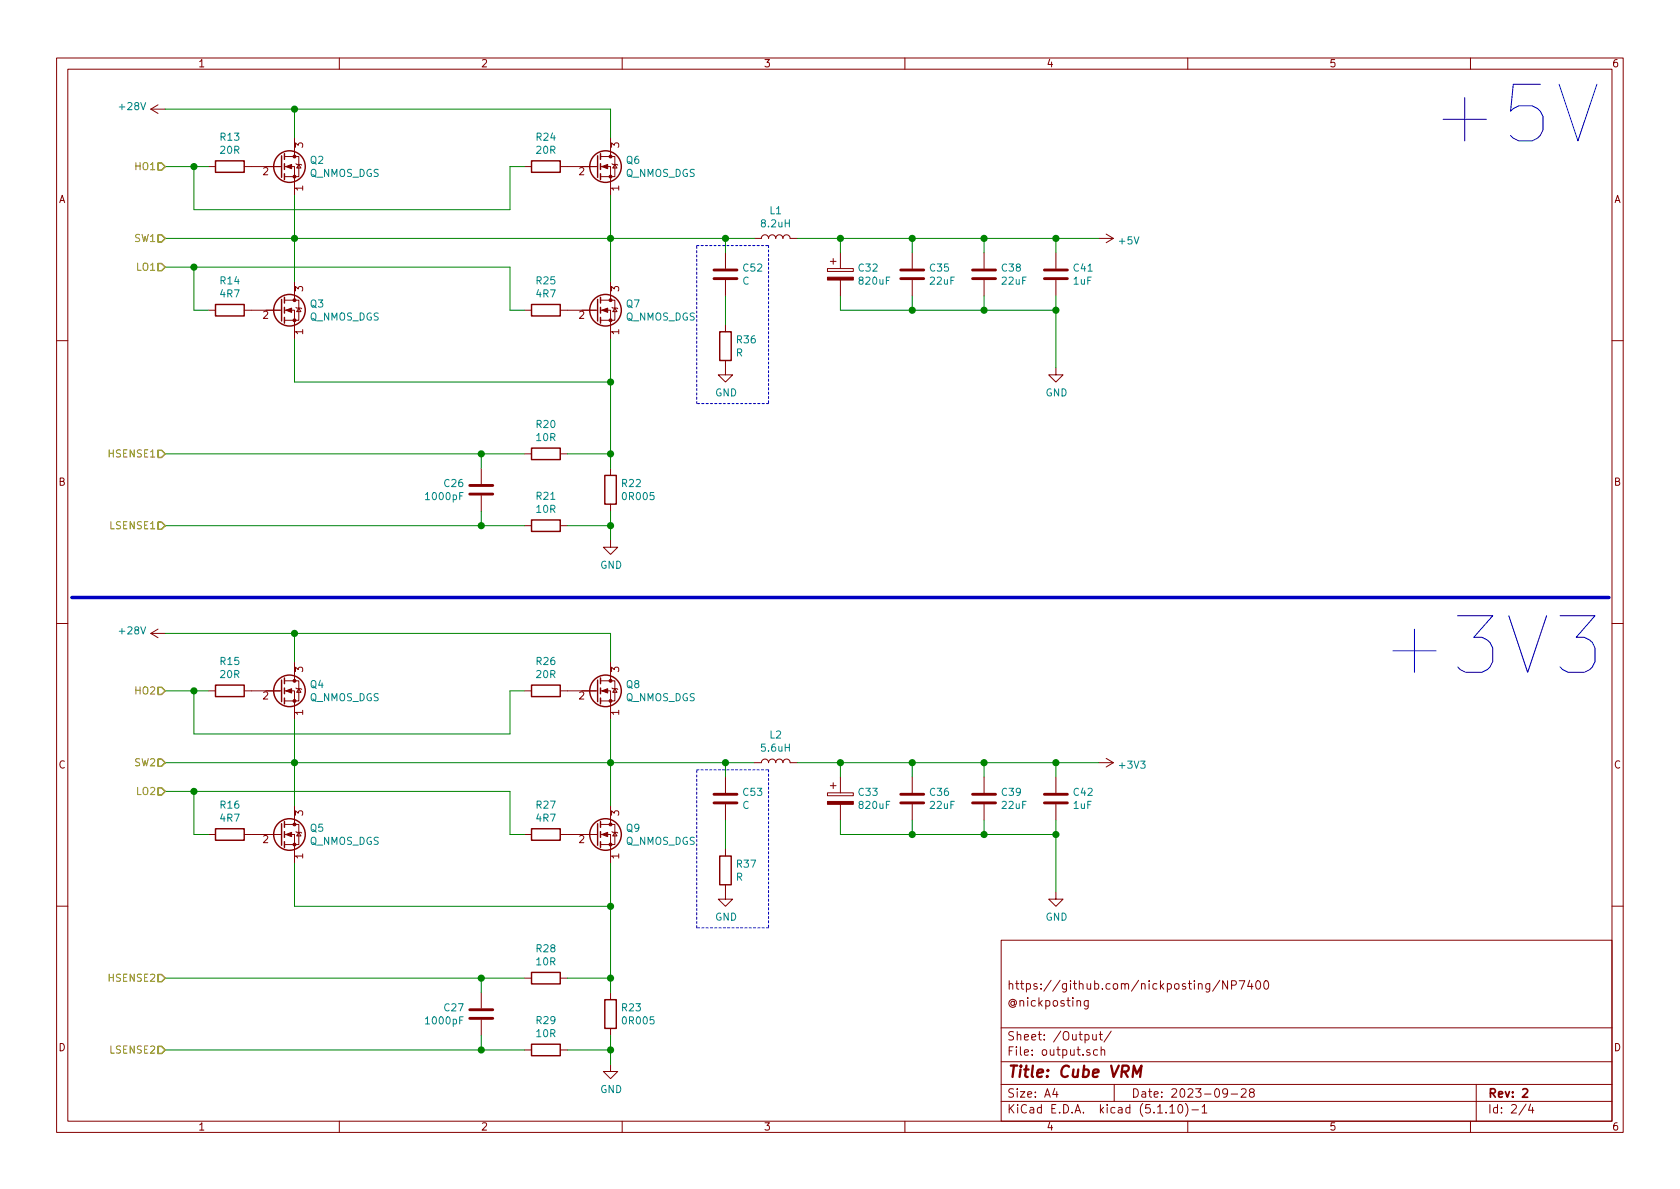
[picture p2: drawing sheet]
<svg xmlns="http://www.w3.org/2000/svg" width="297mm" height="210mm" viewBox="0 0 297 210" stroke-linecap="round" stroke-linejoin="round" font-family="sans-serif">
<g fill="none" stroke="#840000" stroke-width=".18">
<path d="M10 10.3h277v189.9h-277zM12 12.2h273v186.1h-273zM26.7 19.3l1.2 .8M26.7 19.3h2.5M27.9 18.5l-1.2 .8M60 10.3v1.9M110 10.3v1.9M160 10.3v1.9M210 10.3v1.9M260 10.3v1.9M36.8 29.5h1.3M43.2 29.5h6.6"/>
<path d="M50.3 29.5h1.8v5M50.3 27.7h2.5v3.5h-2.5M52.1 24.4v3.3M52.3 29l.2 .1h.7l.1 .1M52.8 29.1l.4 .6h-.7zM92.7 29.5h1.3M99.1 29.5h6.6M106.2 29.5h1.7v5M106.2 27.7h2.5v3.5h-2.5M107.9 24.4v3.3M108.2 29l.1 .1h.8l.1 .1M108.7 29.1l.4 .6h-.8z"/>
<path d="M36.8 54.9h1.3M43.2 54.9h6.6M50.3 54.9h1.8v5M50.3 53.1h2.5v3.5h-2.5M52.1 49.8v3.3M52.3 54.4l.2 .1h.7l.1 .1M52.8 54.5l.4 .6h-.7zM92.7 54.9h1.3M99.1 54.9h6.6M106.2 54.9h1.7v5M106.2 53.1h2.5v3.5h-2.5M107.9 49.8v3.3"/>
<path d="M108.2 54.4l.1 .1h.8l.1 .1M108.7 54.5l.4 .6h-.8zM128.3 44.7v2.8M128.3 49.5v2.8M128.3 57.4v1.3M133.3 42.2h1.3a.63 .63 0 0 1 .7-.7 .63 .63 0 0 1 .6 .7 .63 .63 0 0 1 .6-.7 .63 .63 0 0 1 .7 .7 .63 .63 0 0 1 .6-.7 .63 .63 0 0 1 .6 .7 .63 .63 0 0 1 .7-.7 .63 .63 0 0 1 .6 .7h1.3M146.3 47.5h4.6v.5h-4.6zM146.8 46.2h1M147.3 45.7v1M148.6 44.7v2.8M148.6 49.5v2.8M161.3 44.7v2.8"/>
<path d="M161.3 49.5v2.8M174 44.7v2.8M174 49.5v2.8M186.7 44.7v2.8M186.7 49.5v2.8M194.3 42.2h2.5M195.6 41.4l1.2 .8M196.8 42.2l-1.2 .7M10 60.2h2M128.3 63.7v2.6h1.2l-1.2 1.3-1.3-1.3h1.3M186.7 65v1.3h1.3l-1.3 1.3-1.3-1.3h1.3M285 60.2h2"/>
<path d="M85.1 82.8v2.8M85.1 87.6v2.8M92.7 93h1.3M92.7 80.3h1.3M99.1 93h1.2M99.1 80.3h1.2M107.9 95.5v1.3h1.3l-1.3 1.2-1.2-1.2h1.2M107.9 82.8v1.3M107.9 89.1v1.3M10 110.3h2M26.7 112l1.2 .8M26.7 112h2.5"/>
<path d="M27.9 111.2l-1.2 .8M52.1 117.1v3.3M107.9 117.1v3.3M285 110.3h2M36.8 122.2h1.3M43.2 122.2h6.6M50.3 122.2h1.8v5M50.3 120.4h2.5v3.5h-2.5M52.3 121.7l.2 .1h.7l.1 .1M52.8 121.8l.4 .6h-.7zM92.7 122.2h1.3M99.1 122.2h6.6"/>
<path d="M106.2 122.2h1.7v5M106.2 120.4h2.5v3.5h-2.5M108.2 121.7l.1 .1h.8l.1 .1M108.7 121.8l.4 .6h-.8zM128.3 137.4v2.8M133.3 134.9h1.3a.63 .63 0 0 1 .7-.7 .63 .63 0 0 1 .6 .7 .63 .63 0 0 1 .6-.7 .63 .63 0 0 1 .7 .7 .63 .63 0 0 1 .6-.7 .63 .63 0 0 1 .6 .7 .63 .63 0 0 1 .7-.7 .63 .63 0 0 1 .6 .7h1.3M146.8 138.9h1M147.3 138.4v1M148.6 137.4v2.8M161.3 137.4v2.8M174 137.4v2.8M186.7 137.4v2.8"/>
<path d="M194.3 134.9h2.5M195.6 134.1l1.2 .8M196.8 134.9l-1.2 .7M36.8 147.6h1.3M43.2 147.6h6.6M50.3 147.6h1.8v5M50.3 145.8h2.5v3.5h-2.5M52.1 142.5v3.3M52.3 147.1l.2 .1h.7l.1 .1M52.8 147.2l.4 .6h-.7zM92.7 147.6h1.3M99.1 147.6h6.6"/>
<path d="M106.2 147.6h1.7v5M106.2 145.8h2.5v3.5h-2.5M107.9 142.5v3.3M108.2 147.1l.1 .1h.8l.1 .1M108.7 147.2l.4 .6h-.8zM128.3 156.5v2.5h1.2l-1.2 1.3-1.3-1.3h1.3M128.3 142.2v2.8M128.3 150.1v1.3M146.3 140.2h4.6v.5h-4.6zM148.6 142.2v2.8M161.3 142.2v2.8M174 142.2v2.8"/>
<path d="M186.7 157.7v1.3h1.3l-1.3 1.3-1.3-1.3h1.3M186.7 142.2v2.8M10 160.2h2M85.1 175.5v2.8M92.7 173h1.3M99.1 173h1.2M107.9 175.5v1.3M177 166.3h108v32h-108zM192.4 176.9v1.2l-.3 .3h-.3M192.4 177l-.4-.1-.3 .3 .1 .6 .2 .1 .4-.1M215.7 173.3l-1.3 2M217 173.4v1.5l-.8-1.5v1.5"/>
<path d="M217.8 174.2l.7-.1 .1-.2-.1-.3-.2-.2h-.5v1.5M219.1 173.4h1l-.6 1.5M221 173.3l-.4 1.1h.9M221.3 173.9v1M222.2 173.6l.2-.2a.8 .8 0 0 1 .5 .8 .8 .8 0 0 1-.5 .7l-.2-.1-.2-.4zM223.7 173.5l.1-.1a.81 .81 0 0 1 .6 .6 .81 .81 0 0 1-.3 .8l-.1 .1a.8 .8 0 0 1-.6-.6 .8 .8 0 0 1 .3-.8zM285 160.2h2M60 198.3v1.9M85.1 180.3v2.8M92.7 185.7h1.3M99.1 185.7h1.2M107.9 188.2v1.3h1.3l-1.3 1.2-1.2-1.2h1.2"/>
<path d="M107.9 181.9v1.2M110 198.3v1.9M160 198.3v1.9M177 194.8h108M177 191.8h108M177 187.8h108M177 181.8h108M186.5 192.5l-.4 1h1M186.8 193v1M192.7 185.7l-.4-.1-.2 .2 .1 .2 .5 .2v.3h-.6M193.2 182.9v.8a.37 .37 0 0 0 .6 .1M193.8 182.9v1"/>
<path d="M194.1 185.7l-.5-.1-.3 .3 .2 .6h.6M194.3 182.9h.6M194.6 182.4v1.3l.3 .2M194.7 185.7l.2-.1 .4 .1v.9M194.7 185.1v1.5M196.5 182.3l-1.3 2M197 191.8v3M206.8 195.8l.5-.5v1.5M206.8 196.8h.9M208.5 195.4l.1-.1a.8 .8 0 0 1 .5 .8 .8 .8 0 0 1-.5 .7 1 1 0 0 1-.1-1.4zM209.6 195.1a1.71 1.71 0 0 1 0 2.3M210 198.3v1.9"/>
<path d="M210.7 196.3h1.2M212.5 195.8l.5-.5v1.5M212.5 196.8h.9M217 193.2l-.1 .2a.48 .48 0 0 1-.6-.1v-.6a.48 .48 0 0 1 .6-.1l.1 .1a1.19 1.19 0 0 1-.2 1.2l-.5 .1M217.7 193.5h1.1M219.5 192.7l.2-.2h.3l.3 .2v.3v.2l-.9 .8h.9M221.2 193.2l-.3-.3 .1-.2 .2-.2 .4 .1 .2 .2-.1 .2-.6 .2a.48 .48 0 0 0-.1 .7l.2 .1 .5-.1a.48 .48 0 0 0-.1-.7h-.1M260 198.3v1.9M261 191.8v6.5M269.8 195.2l-1.2 2M270.6 195.2l-.3 1.1h.9M271 195.8v1"/>
</g>
<path d="M269.2 192.7l.3-.2h.3l.3 .5-.9 1h.9" fill="none" stroke="#840000" stroke-width=".3"/>
<path d="M200.3 190.4l.2-2 .5 1.5 .8-1.5-.2 2" fill="none" stroke="#840000" stroke-width=".41"/>
<g fill="none" stroke="#840000" stroke-width=".25">
<path d="M38.1 28.4h5.1v2.1h-5.1zM49.8 27.6v3.8M50.3 27.2v1M50.3 29v1M50.3 30.7v1M94 28.4h5.1v2.1h-5.1zM105.7 27.6v3.8M106.2 27.2v1M106.2 29v1M106.2 30.7v1M38.1 53.8h5.1v2.1h-5.1zM49.8 53v3.8"/>
<path d="M50.3 52.6v1M50.3 54.4v1M50.3 56.1v1M94 53.8h5.1v2.1h-5.1zM105.7 53v3.8M106.2 52.6v1M106.2 54.4v1M106.2 56.1v1M127.3 58.7h2v5h-2zM94 79.2h5.1v2.1h-5.1zM94 91.9h5.1v2.1h-5.1zM106.9 84.1h2.1v5h-2.1z"/>
<path d="M50.3 119.9v1M106.2 119.9v1M38.1 121.2h5.1v2h-5.1zM49.8 120.3v3.8M50.3 121.7v1M50.3 123.4v1.1M94 121.2h5.1v2h-5.1zM105.7 120.3v3.8M106.2 121.7v1M106.2 123.4v1.1M38.1 146.6h5.1v2h-5.1zM49.8 145.7v3.8"/>
<path d="M50.3 145.3v1M50.3 147.1v1M50.3 148.8v1.1M94 146.6h5.1v2h-5.1zM105.7 145.7v3.8M106.2 145.3v1M106.2 147.1v1M106.2 148.8v1.1M127.3 151.4h2v5.1h-2zM94 172h5.1v2h-5.1zM106.9 176.8h2.1v5.1h-2.1zM94 184.7h5.1v2h-5.1z"/>
<circle cx="51.2" cy="29.5" r="2.79"/>
<circle cx="107.1" cy="29.5" r="2.79"/>
<circle cx="51.2" cy="54.9" r="2.79"/>
<circle cx="107.1" cy="54.9" r="2.79"/>
<circle cx="51.2" cy="122.2" r="2.79"/>
<circle cx="107.1" cy="122.2" r="2.79"/>
<circle cx="51.2" cy="147.6" r="2.79"/>
<circle cx="107.1" cy="147.6" r="2.79"/>
</g>
<g fill="none" stroke="#840000" stroke-width=".51">
<path d="M126.2 49.3h4.1M126.2 47.7h4.1M159.3 49.3h4M159.3 47.7h4M172 49.3h4M172 47.7h4M184.7 49.3h4M184.7 47.7h4M83.1 87.4h4M83.1 85.8h4M126.2 142h4.1M126.2 140.5h4.1"/>
<path d="M159.3 142h4M159.3 140.5h4M172 142h4M172 140.5h4M184.7 142h4M184.7 140.5h4M83.1 178.6h4M83.1 180.1h4"/>
</g>
<g fill="#840000" stroke="#840000" stroke-width=".18">
<path d="M106.4 54.9l1-.4v.7z"/>
<path d="M50.5 54.9l1.1-.4v.7z"/>
<path d="M106.4 29.5l1-.4v.7z"/>
<path d="M50.5 29.5l1.1-.4v.7z"/>
<path d="M50.5 122.2l1.1-.4v.7z"/>
<path d="M106.4 122.2l1-.4v.7z"/>
<path d="M50.5 147.6l1.1-.4v.7z"/>
<path d="M106.4 147.6l1-.4v.7z"/>
<path d="M146.3 49h4.6v.5h-4.6z"/>
<path d="M146.3 141.7h4.6v.5h-4.6z"/>
<circle cx="107.9" cy="56.6" r=".25"/>
<circle cx="107.9" cy="53.1" r=".25"/>
<circle cx="52.1" cy="56.6" r=".25"/>
<circle cx="52.1" cy="53.1" r=".25"/>
<circle cx="107.9" cy="31.2" r=".25"/>
<circle cx="107.9" cy="27.7" r=".25"/>
<circle cx="52.1" cy="31.2" r=".25"/>
<circle cx="52.1" cy="27.7" r=".25"/>
<circle cx="52.1" cy="123.9" r=".25"/>
<circle cx="52.1" cy="120.4" r=".25"/>
<circle cx="107.9" cy="123.9" r=".25"/>
<circle cx="107.9" cy="120.4" r=".25"/>
<circle cx="52.1" cy="149.3" r=".25"/>
<circle cx="52.1" cy="145.8" r=".25"/>
<circle cx="107.9" cy="149.3" r=".25"/>
<circle cx="107.9" cy="145.8" r=".25"/>
</g>
<path d="M123.2 43.4h12.7M135.9 43.4v28M123.2 71.4v-28M135.9 71.4h-12.7M123.2 136.1h12.7M135.9 136.1v28M123.2 164.1v-28M135.9 164.1h-12.7" fill="none" stroke="#0000c2" stroke-width=".18" stroke-dasharray=".4 .4"/>
<path d="M12.7 105.7h271.8" fill="none" stroke="#0000c2" stroke-width=".61"/>
<g fill="none" stroke="#008400" stroke-width=".18">
<path d="M29.2 19.3h78.7v5.1M52.1 19.3v5.1M29.2 29.5h7.6M34.3 29.5v7.6h55.9v-7.6h2.5M52.1 34.5v15.3M107.9 34.5v15.3M29.2 42.2h104.1M29.2 47.2h61v7.7h2.5M34.3 47.2v7.7h2.5M52.1 59.9v7.7h55.8M107.9 59.9v22.9M128.3 42.2v2.5"/>
<path d="M128.3 52.3v5.1M141 42.2h53.3M148.6 42.2v2.5M148.6 52.3v2.6h38.1M161.3 42.2v2.5M161.3 52.3v2.6M174 42.2v2.5M174 52.3v2.6M186.7 42.2v2.5M186.7 52.3v12.7M29.2 93h63.5M29.2 80.3h63.5"/>
<path d="M85.1 80.3v2.5M85.1 90.4v2.6M100.3 93h7.6M100.3 80.3h7.6M107.9 90.4v5.1M29.2 112h78.7v5.1M52.1 112v5.1M29.2 134.9h104.1M29.2 139.9h61v7.7h2.5M29.2 122.2h7.6M34.3 139.9v7.7h2.5M34.3 122.2v7.6h55.9v-7.6h2.5"/>
<path d="M52.1 127.2v15.3M107.9 127.2v15.3M128.3 134.9v2.5M141 134.9h53.3M148.6 134.9v2.5M161.3 134.9v2.5M174 134.9v2.5M186.7 134.9v2.5M52.1 152.6v7.7h55.8M107.9 152.6v22.9M128.3 145v5.1M148.6 145v2.6h38.1"/>
<path d="M161.3 145v2.6M174 145v2.6M186.7 145v12.7M29.2 173h63.5M85.1 173v2.5M100.3 173h7.6M29.2 185.7h63.5M85.1 183.1v2.6M100.3 185.7h7.6M107.9 183.1v5.1"/>
</g>
<path d="M27.9 28.8h.7l.6 .7-.6 .6h-.7zM27.9 41.5h.7l.6 .7-.6 .6h-.7zM27.9 46.6h.7l.6 .6-.6 .7h-.7zM27.9 79.6h.7l.6 .7-.6 .6h-.7zM27.9 92.3h.7l.6 .7-.6 .6h-.7zM27.9 134.2h.7l.6 .7-.6 .6h-.7zM27.9 139.3h.7l.6 .6-.6 .7h-.7zM27.9 121.5h.7l.6 .7-.6 .6h-.7zM27.9 172.3h.7l.6 .7-.6 .6h-.7zM27.9 185h.7l.6 .7-.6 .6h-.7z" fill="none" stroke="#848400" stroke-width=".25"/>
<path d="M275.8 108.9h6.2l-3.3 3.8a2.71 2.71 0 0 1 3.3 1.9v2.4l-.4 .9-.5 .5-1 .5h-2.8l-1-.5-.5-.5" fill="none" stroke="#0000c2" stroke-width=".18"/>
<g fill="#008400" stroke="#008400" stroke-width=".25">
<circle cx="108" cy="42.2" r=".51"/>
<circle cx="108" cy="93" r=".51"/>
<circle cx="128.3" cy="42.2" r=".51"/>
<circle cx="107.9" cy="185.7" r=".51"/>
<circle cx="161.3" cy="54.9" r=".51"/>
<circle cx="52.1" cy="112" r=".51"/>
<circle cx="148.6" cy="134.9" r=".51"/>
<circle cx="128.3" cy="134.9" r=".51"/>
<circle cx="108" cy="160.3" r=".51"/>
<circle cx="174" cy="147.6" r=".51"/>
<circle cx="108" cy="67.6" r=".51"/>
<circle cx="108" cy="134.9" r=".51"/>
<circle cx="52.1" cy="19.3" r=".51"/>
<circle cx="161.3" cy="147.6" r=".51"/>
<circle cx="52.1" cy="134.9" r=".51"/>
<circle cx="108" cy="80.3" r=".51"/>
<circle cx="174" cy="134.9" r=".51"/>
<circle cx="186.7" cy="134.9" r=".51"/>
<circle cx="85.1" cy="80.3" r=".51"/>
<circle cx="85.1" cy="185.7" r=".51"/>
<circle cx="52.1" cy="42.2" r=".51"/>
<circle cx="85.1" cy="173" r=".51"/>
<circle cx="186.7" cy="42.2" r=".51"/>
<circle cx="34.3" cy="139.9" r=".51"/>
<circle cx="85.1" cy="93" r=".51"/>
<circle cx="34.3" cy="122.2" r=".51"/>
<circle cx="34.3" cy="29.5" r=".51"/>
<circle cx="108" cy="173" r=".51"/>
<circle cx="174" cy="54.9" r=".51"/>
<circle cx="174" cy="42.2" r=".51"/>
<circle cx="34.3" cy="47.2" r=".51"/>
<circle cx="161.3" cy="42.2" r=".51"/>
<circle cx="186.7" cy="147.6" r=".51"/>
<circle cx="161.3" cy="134.9" r=".51"/>
<circle cx="186.7" cy="54.9" r=".51"/>
<circle cx="148.6" cy="42.2" r=".51"/>
</g>
<g font-size="13.9" fill="#0000c2">
<text x="252.7" y="25.4">+5V</text>
<text x="243.8" y="119.4">+3V3</text>
</g>
<text font-size="2.8" fill="#840000" x="178" y="190.5">Title: Cube VRM</text>
<g font-size="2.1" fill="#840000">
<text x="178" y="178">@nickposting</text>
<text x="178" y="175">https://github.com/nickposting/NP7400</text>
<text x="178" y="184">Sheet: /Output/</text>
<text x="178" y="186.7">File: output.sch</text>
<text x="178" y="196.9">KiCad E.D.A. kicad (5.1.10)-1</text>
<text x="178" y="194.1">Size: A4</text>
<text x="200" y="194.1">Date: 2023-09-28</text>
<text x="263" y="194.1">Rev: 2</text>
<text x="263" y="196.9">Id: 2/4</text>
</g>
<g font-size="1.8" fill="#840000">
<text x="35" y="11.9">1</text>
<text x="85" y="11.9">2</text>
<text x="135" y="11.9">3</text>
<text x="185" y="11.9">4</text>
<text x="235" y="11.9">5</text>
<text x="285" y="11.9">6</text>
<text x="53.6" y="26.1" transform="rotate(-90 53.6 26.1)">3</text>
<text x="109.5" y="26.1" transform="rotate(-90 109.5 26.1)">3</text>
<text x="10.4" y="35.9">A</text>
<text x="46.5" y="31">2</text>
<text x="53.6" y="33.8" transform="rotate(-90 53.6 33.8)">1</text>
<text x="102.4" y="31">2</text>
<text x="109.5" y="33.8" transform="rotate(-90 109.5 33.8)">1</text>
<text x="285.4" y="35.9">A</text>
<text x="53.6" y="51.5" transform="rotate(-90 53.6 51.5)">3</text>
<text x="109.5" y="51.5" transform="rotate(-90 109.5 51.5)">3</text>
<text x="46.5" y="56.4">2</text>
<text x="53.6" y="59.2" transform="rotate(-90 53.6 59.2)">1</text>
<text x="102.4" y="56.4">2</text>
<text x="109.5" y="59.2" transform="rotate(-90 109.5 59.2)">1</text>
<text x="10.4" y="85.9">B</text>
<text x="285.4" y="85.9">B</text>
<text x="53.6" y="118.8" transform="rotate(-90 53.6 118.8)">3</text>
<text x="109.5" y="118.8" transform="rotate(-90 109.5 118.8)">3</text>
<text x="46.5" y="123.7">2</text>
<text x="102.4" y="123.7">2</text>
<text x="53.6" y="126.5" transform="rotate(-90 53.6 126.5)">1</text>
<text x="109.5" y="126.5" transform="rotate(-90 109.5 126.5)">1</text>
<text x="10.4" y="135.9">C</text>
<text x="285.4" y="135.9">C</text>
<text x="46.5" y="149.1">2</text>
<text x="53.6" y="144.2" transform="rotate(-90 53.6 144.2)">3</text>
<text x="102.4" y="149.1">2</text>
<text x="109.5" y="144.2" transform="rotate(-90 109.5 144.2)">3</text>
<text x="53.6" y="151.9" transform="rotate(-90 53.6 151.9)">1</text>
<text x="109.5" y="151.9" transform="rotate(-90 109.5 151.9)">1</text>
<text x="10.4" y="185.9">D</text>
<text x="285.4" y="185.9">D</text>
<text x="35" y="199.9">1</text>
<text x="85" y="199.9">2</text>
<text x="135" y="199.9">3</text>
<text x="185" y="199.9">4</text>
<text x="235" y="199.9">5</text>
<text x="285" y="199.9">6</text>
</g>
<g font-size="1.8" fill="#008484">
<text x="21.3" y="19.5">+28V</text>
<text x="39" y="24.9">R13</text>
<text x="39" y="27.2">20R</text>
<text x="54.9" y="29">Q2</text>
<text x="94.9" y="24.9">R24</text>
<text x="94.9" y="27.2">20R</text>
<text x="110.8" y="29">Q6</text>
<text x="54.7" y="31.3">Q_NMOS_DGS</text>
<text x="110.6" y="31.3">Q_NMOS_DGS</text>
<text x="134.7" y="40.2">8.2uH</text>
<text x="136.1" y="37.9">L1</text>
<text x="198" y="43.2">+5V</text>
<text x="39" y="50.3">R14</text>
<text x="39" y="52.6">4R7</text>
<text x="94.9" y="50.3">R25</text>
<text x="94.9" y="52.6">4R7</text>
<text x="131.3" y="50.3">C</text>
<text x="131.5" y="48">C52</text>
<text x="151.9" y="48">C32</text>
<text x="152" y="50.3">820uF</text>
<text x="164.5" y="48">C35</text>
<text x="164.5" y="50.3">22uF</text>
<text x="177.2" y="48">C38</text>
<text x="177.2" y="50.3">22uF</text>
<text x="189.8" y="50.3">1uF</text>
<text x="189.9" y="48">C41</text>
<text x="54.7" y="56.7">Q_NMOS_DGS</text>
<text x="54.9" y="54.4">Q3</text>
<text x="110.6" y="56.7">Q_NMOS_DGS</text>
<text x="110.8" y="54.4">Q7</text>
<text x="130.1" y="63">R</text>
<text x="130.3" y="60.7">R36</text>
<text x="126.4" y="70.1">GND</text>
<text x="184.9" y="70.1">GND</text>
<text x="94.9" y="75.7">R20</text>
<text x="94.9" y="78">10R</text>
<text x="75.5" y="88.4">1000pF</text>
<text x="78.6" y="86.1">C26</text>
<text x="94.9" y="88.4">R21</text>
<text x="110" y="86.1">R22</text>
<text x="110.3" y="88.4">0R005</text>
<text x="94.9" y="90.7">10R</text>
<text x="106.1" y="100.6">GND</text>
<text x="21.3" y="112.2">+28V</text>
<text x="39" y="117.6">R15</text>
<text x="39" y="119.9">20R</text>
<text x="94.9" y="117.6">R26</text>
<text x="94.9" y="119.9">20R</text>
<text x="54.7" y="124">Q_NMOS_DGS</text>
<text x="54.9" y="121.7">Q4</text>
<text x="110.6" y="124">Q_NMOS_DGS</text>
<text x="110.8" y="121.7">Q8</text>
<text x="136.1" y="130.6">L2</text>
<text x="134.7" y="132.9">5.6uH</text>
<text x="198.1" y="135.9">+3V3</text>
<text x="39" y="143">R16</text>
<text x="94.9" y="143">R27</text>
<text x="131.3" y="143">C</text>
<text x="131.5" y="140.7">C53</text>
<text x="151.9" y="140.7">C33</text>
<text x="152" y="143">820uF</text>
<text x="164.5" y="140.7">C36</text>
<text x="164.5" y="143">22uF</text>
<text x="177.2" y="140.7">C39</text>
<text x="177.2" y="143">22uF</text>
<text x="189.8" y="143">1uF</text>
<text x="189.9" y="140.7">C42</text>
<text x="39" y="145.3">4R7</text>
<text x="54.7" y="149.4">Q_NMOS_DGS</text>
<text x="54.9" y="147.1">Q5</text>
<text x="94.9" y="145.3">4R7</text>
<text x="110.6" y="149.4">Q_NMOS_DGS</text>
<text x="110.8" y="147.1">Q9</text>
<text x="130.1" y="155.7">R</text>
<text x="130.3" y="153.4">R37</text>
<text x="126.4" y="162.8">GND</text>
<text x="184.9" y="162.8">GND</text>
<text x="94.9" y="168.4">R28</text>
<text x="94.9" y="170.7">10R</text>
<text x="78.6" y="178.8">C27</text>
<text x="110" y="178.8">R23</text>
<text x="75.5" y="181.1">1000pF</text>
<text x="94.9" y="181.1">R29</text>
<text x="94.9" y="183.4">10R</text>
<text x="110.3" y="181.1">0R005</text>
<text x="106.1" y="193.3">GND</text>
</g>
<g font-size="1.8" fill="#848400">
<text x="24.1" y="30.1">HO1</text>
<text x="23.9" y="42.8">SW1</text>
<text x="24.3" y="47.9">LO1</text>
<text x="19.4" y="80.9">HSENSE1</text>
<text x="19.6" y="93.6">LSENSE1</text>
<text x="24.1" y="122.8">HO2</text>
<text x="23.9" y="135.5">SW2</text>
<text x="24.3" y="140.6">LO2</text>
<text x="19.4" y="173.6">HSENSE2</text>
<text x="19.6" y="186.3">LSENSE2</text>
</g>
</svg>
